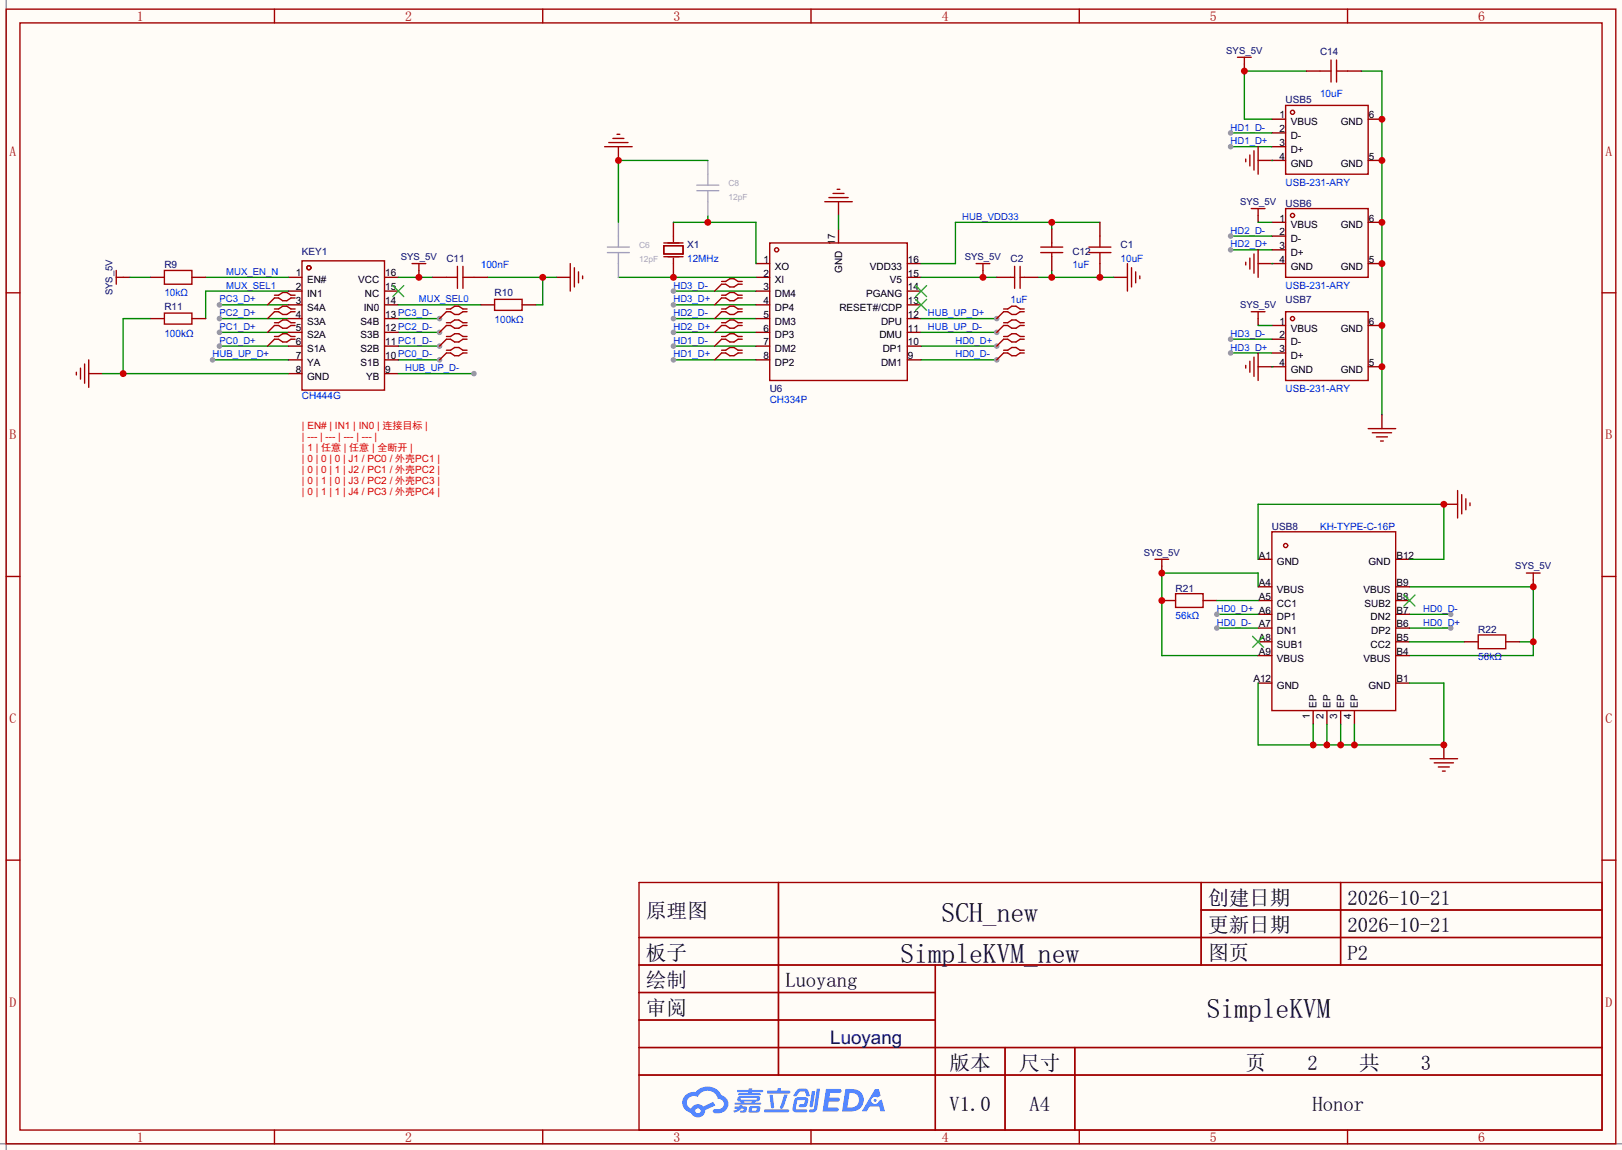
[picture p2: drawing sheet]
<svg xmlns="http://www.w3.org/2000/svg" width="299mm" height="212mm" viewBox="0 0 299 212" stroke-linecap="round" stroke-linejoin="round" font-family="sans-serif">
<path d="M0 0h299.5v212.4h-299.5z" fill="#fffcf7"/>
<path d="M1.1 0v212.4M0 211.2h299.5" fill="none" stroke="#999" stroke-width=".25"/>
<g fill="none" stroke="#a10000" stroke-width=".25">
<path d="M1.1 1.7h297.2v209.5h-297.2zM3.7 4.2h292.1v204.5h-292.1zM50.7 1.7v2.5M100.2 1.7v2.5M149.7 1.7v2.5M199.3 1.7v2.5M248.8 1.7v2.5M1.1 54.1h2.6M295.8 54.1h2.5M1.1 106.5h2.6M295.8 106.5h2.5M1.1 158.9h2.6"/>
<path d="M295.8 158.9h2.5M118 163h177.8v45.7h-177.8zM118 173.1h177.8M118 178.2h177.8M143.7 163v35.5M172.7 178.2v30.5M221.8 163v15.2M221.8 168.1h74M247.5 163v15.2M118 183.3h54.7M118 193.5h177.8M118 188.4h54.7"/>
<path d="M118 198.5h177.8M185.6 193.5v15.2M198.4 193.5v15.2M50.7 208.7v2.5M100.2 208.7v2.5M149.7 208.7v2.5M199.3 208.7v2.5M248.8 208.7v2.5"/>
</g>
<g fill="#5487ff">
<path d="M152.5 201.1h1.6a1.34 1.34 0 0 1 1.2 .2 .37 .37 0 0 1-.3 .5h-1.7l-.2 .9h1.6a.37 .37 0 0 1 .4 .4 .37 .37 0 0 1-.4 .3h-1.7l-.2 1.1h.8a1.26 1.26 0 0 1 1.2 .2 .36 .36 0 0 1-.3 .6h-2.6z"/>
<path d="M161.5 201.2h.8l.3 1.2-.6 .3a.72 .72 0 0 0-1.1 .2 .72 .72 0 0 0 .3 1 .72 .72 0 0 0 1-.4l.1-.2 .5-.2 .6 2.1h-.8l-.3-.8h-1.8l-.5 .8h-.9z"/>
<path d="M149.9 201.5h.6l-.4 2.7a.31 .31 0 0 1-.3 .3 .31 .31 0 0 1-.3-.3z"/>
<path d="M150.8 201.1h.6l-.5 3.6a.97 .97 0 0 1-1.5 .5l.1-.3h.6l.2-.2z"/>
<path d="M147.1 201.3l.5-.2h1.3l.3 .4 .3 .8-.1 .2h-.5l-.3-.9h-.8l-.2 .1-.6 .8-.5-.1v-.1z"/>
<path d="M146.8 202.9l.4-.3h1.5a.69 .69 0 0 1 .5 .5 .69 .69 0 0 1-.1 .7 .74 .74 0 0 1-.8 .7h-.6a.27 .27 0 0 1-.2-.3 .27 .27 0 0 1 .3-.3h.6l.2-.7h-1.4l-.3 1.6 1.9 .1a.28 .28 0 0 1 .2 .3 .28 .28 0 0 1-.3 .2h-1.9l-.4-.3-.1-.4z"/>
<path d="M141.1 204.9h4.3a.28 .28 0 0 1 .3 .3 .28 .28 0 0 1-.3 .2h-4.2l-.1-.1z"/>
<path d="M144.8 202.2h.6l-.8 2.4a.3 .3 0 0 1-.4 .2 .3 .3 0 0 1-.2-.3z"/>
<path d="M142.1 202.2h.6l.2 2.2-.2 .3-.4-.2z"/>
<path d="M141.7 201.4h1.8l.2-.5h.5l-.1 .5h1.5a.27 .27 0 0 1 .3 .3 .27 .27 0 0 1-.3 .3h-3.8l-.2-.2z"/>
<path d="M135.7 204.3h.8v-.1l.6-.1-.1 .2 .8 .1a.7 .7 0 0 1-.5 1.1h-.6v-.4l.6-.1v-.2l-.4-.1-.5 .5-.8 .3-.2-.4 .8-.3h-.6z"/>
<path d="M136.1 201.3h2.1l.1-.3h.6l-.1 .3h1.9l.2 .2-.2 .2h-1.9l-.1 .2h1.6l.2 .2-.2 .2h-3.9l-.1-.4h1.8v-.2h-1.9l-.1-.1z"/>
<path d="M156.1 201.1l-.6 4.2h1.4a2.14 2.14 0 0 0 2.6-2.2 2.14 2.14 0 0 0-2.7-2zM156.8 201.8a1.37 1.37 0 0 1 1.8 1.2 1.37 1.37 0 0 1-1.5 1.5h-.7z"/>
<path d="M136.3 202.6a.47 .47 0 0 0-.2 .6 .47 .47 0 0 0 .6 .2l.1 .2h-1.1l-.1 .4h4.7l.2-.1-.1-.3h-1l.1-.2a.6 .6 0 0 0 .7-.2 .6 .6 0 0 0 0-.7l-3.5-.1zM136.8 202.8h2.8l.1 .1-.1 .2h-2.8zM137.4 203.4h1.4l-.1 .2h-1.2z"/>
<path d="M138.4 204.4a.9 .9 0 0 0-.1 1 2.48 2.48 0 0 0 1.9-.1 .84 .84 0 0 0 0-1h-1.4zM138.9 204.7l.7-.1 .1 .4-.2 .1h-.7z"/>
<path d="M126.6 202.2a1.91 1.91 0 0 0-.5 2 1.91 1.91 0 0 0 1.5 1.3 1.35 1.35 0 0 0 1.5 .9 1.35 1.35 0 0 0 1.1-1.4l1.9-.9-.4-.6-1.8 .8a1.41 1.41 0 0 0-2.3 .4 1.25 1.25 0 0 1-.6-1.7 1.25 1.25 0 0 1 1.8-.4 1.97 1.97 0 0 1 2-1.2 1.97 1.97 0 0 1 1.8 1.5 .96 .96 0 0 1 1 .9 .96 .96 0 0 1-.9 1h-.6a.39 .39 0 0 0-.5 .3 .39 .39 0 0 0 .4 .5 1.87 1.87 0 0 0 1.9-.5 1.87 1.87 0 0 0 .4-2.1l-.7-.6-.4-.1a2.86 2.86 0 0 0-4.8-.6h-.3a2.27 2.27 0 0 0-1.5 .5zM128.4 205.2a.5 .5 0 0 1 1 0 .5 .5 0 0 1-1 0z"/>
<circle cx="161.6" cy="203.2" r=".27"/>
</g>
<path d="M114.2 27.1v2.5M154.8 37.2v2.6M22.7 51.2h1.3M77.3 49.9v1.3M102.7 51.2h2.6M181.5 49.9v1.3M205.6 51.2h2.6M16.4 69h2.5" fill="none" stroke="#870000" stroke-width=".25"/>
<g fill="none" stroke="#a10000" stroke-width=".25">
<path d="M111.6 27.1h5.1M112.4 26.3h3.6M113.2 25.6h2M113.9 24.8h.5M152.3 37.2h5.1M153 36.5h3.6M153.8 35.7h2M154.6 35h.5M21.5 49.9v2.6M21.5 51.2h1.2M76.1 48.7h2.5M77.3 48.7v1.2"/>
<path d="M105.3 48.7v5.1M106 49.4v3.6M106.8 50.2v2M107.6 51v.5M180.2 48.7h2.6M181.5 48.7v1.2M208.2 48.7v5.1M208.9 49.4v3.6M209.7 50.2v2M210.4 51v.5M14.1 68.7v.6M14.9 68v2"/>
<path d="M15.6 67.2v3.6M16.4 66.5v5"/>
</g>
<path d="M73.5 66.5h7.7" fill="none" stroke="#008700" stroke-width=".25"/>
<circle cx="81.2" cy="66.5" r=".51" fill="#999"/>
<path d="M40.5 63.9h12.7" fill="none" stroke="#008700" stroke-width=".25"/>
<circle cx="40.5" cy="63.9" r=".51" fill="#999"/>
<path d="M73.5 63.9h7.7" fill="none" stroke="#008700" stroke-width=".25"/>
<circle cx="81.2" cy="63.9" r=".51" fill="#999"/>
<path d="M40.5 61.4h12.7" fill="none" stroke="#008700" stroke-width=".25"/>
<circle cx="40.5" cy="61.4" r=".51" fill="#999"/>
<path d="M73.5 61.4h7.7" fill="none" stroke="#008700" stroke-width=".25"/>
<circle cx="81.2" cy="61.4" r=".51" fill="#999"/>
<path d="M40.5 58.8h12.7" fill="none" stroke="#008700" stroke-width=".25"/>
<circle cx="40.5" cy="58.8" r=".51" fill="#999"/>
<path d="M73.5 58.8h7.7" fill="none" stroke="#008700" stroke-width=".25"/>
<circle cx="81.2" cy="58.8" r=".51" fill="#999"/>
<path d="M40.5 56.3h12.7" fill="none" stroke="#008700" stroke-width=".25"/>
<circle cx="40.5" cy="56.3" r=".51" fill="#999"/>
<path d="M170.1 66.5h13.9" fill="none" stroke="#008700" stroke-width=".25"/>
<circle cx="184" cy="66.5" r=".51" fill="#999"/>
<path d="M170.1 63.9h13.9" fill="none" stroke="#008700" stroke-width=".25"/>
<circle cx="184" cy="63.9" r=".51" fill="#999"/>
<path d="M124.3 63.9h15.3" fill="none" stroke="#008700" stroke-width=".25"/>
<circle cx="124.3" cy="63.9" r=".51" fill="#999"/>
<path d="M124.3 66.5h15.3" fill="none" stroke="#008700" stroke-width=".25"/>
<circle cx="124.3" cy="66.5" r=".51" fill="#999"/>
<path d="M124.3 53.8h15.3" fill="none" stroke="#008700" stroke-width=".25"/>
<circle cx="124.3" cy="53.8" r=".51" fill="#999"/>
<path d="M124.3 58.8h15.3" fill="none" stroke="#008700" stroke-width=".25"/>
<circle cx="124.3" cy="58.8" r=".51" fill="#999"/>
<path d="M124.3 56.3h15.3" fill="none" stroke="#008700" stroke-width=".25"/>
<circle cx="124.3" cy="56.3" r=".51" fill="#999"/>
<path d="M124.3 61.4h15.3" fill="none" stroke="#008700" stroke-width=".25"/>
<circle cx="124.3" cy="61.4" r=".51" fill="#999"/>
<g fill="none" stroke="#a10000" stroke-width=".25">
<path d="M237.4 19.5h15.2v12.7h-15.2zM237.4 38.5h15.2v12.7h-15.2zM237.4 57.6h15.2v12.7h-15.2z"/>
<circle cx="238.6" cy="20.7" r=".38"/>
<circle cx="238.6" cy="39.8" r=".38"/>
<circle cx="238.6" cy="58.8" r=".38"/>
</g>
<g fill="none" stroke="#870000" stroke-width=".25">
<path d="M234.8 22h2.6M234.8 24.5h2.6M234.8 27.1h2.6M234.8 29.6h2.6M252.6 22h2.5M252.6 29.6h2.5M234.8 41.1h2.6M234.8 43.6h2.6M234.8 46.1h2.6M234.8 48.7h2.6M252.6 41.1h2.5M252.6 48.7h2.5"/>
<path d="M234.8 60.1h2.6M234.8 62.6h2.6M234.8 65.2h2.6M234.8 67.7h2.6M252.6 60.1h2.5M252.6 67.7h2.5"/>
</g>
<path d="M227.2 24.5h7.6" fill="none" stroke="#008700" stroke-width=".25"/>
<circle cx="227.2" cy="24.5" r=".51" fill="#999"/>
<path d="M227.2 27.1h7.6" fill="none" stroke="#008700" stroke-width=".25"/>
<circle cx="227.2" cy="27.1" r=".51" fill="#999"/>
<path d="M227.2 43.6h7.6" fill="none" stroke="#008700" stroke-width=".25"/>
<circle cx="227.2" cy="43.6" r=".51" fill="#999"/>
<path d="M227.2 46.1h7.6" fill="none" stroke="#008700" stroke-width=".25"/>
<circle cx="227.2" cy="46.1" r=".51" fill="#999"/>
<path d="M227.2 62.6h7.6" fill="none" stroke="#008700" stroke-width=".25"/>
<circle cx="227.2" cy="62.6" r=".51" fill="#999"/>
<path d="M227.2 65.2h7.6" fill="none" stroke="#008700" stroke-width=".25"/>
<circle cx="227.2" cy="65.2" r=".51" fill="#999"/>
<path d="M251.3 13.1h3.8v63.5" fill="none" stroke="#008700" stroke-width=".25"/>
<g fill="#c00">
<circle cx="255.1" cy="60.1" r=".63"/>
<circle cx="255.1" cy="67.7" r=".63"/>
<circle cx="255.1" cy="48.7" r=".63"/>
<circle cx="255.1" cy="41.1" r=".63"/>
<circle cx="255.1" cy="29.6" r=".63"/>
<circle cx="255.1" cy="22" r=".63"/>
</g>
<path d="M229.7 11.8v1.3M232.3 29.6h2.5M232.3 48.7h2.5M232.3 67.7h2.5M255.1 76.6v2.6" fill="none" stroke="#870000" stroke-width=".25"/>
<g fill="none" stroke="#a10000" stroke-width=".25">
<path d="M228.5 10.6h2.5M229.7 10.6v1.2M230 29.4v.5M230.8 28.6v2M231.5 27.9v3.5M232.3 27.1v5.1M230 48.4v.5M230.8 47.7v2M231.5 46.9v3.6M232.3 46.1v5.1M230 67.5v.5M230.8 66.7v2"/>
<path d="M231.5 66v3.5M232.3 65.2v5.1M252.6 79.2h5.1M253.4 79.9h3.5M254.1 80.7h2.1M254.9 81.4h.5"/>
</g>
<path d="M241.2 13.1h-11.5v8.9h5.1M234.8 29.6h.1M234.8 48.7h.1M234.8 67.7h.1" fill="none" stroke="#008700" stroke-width=".25"/>
<circle cx="229.7" cy="13.1" r=".63" fill="#c00"/>
<path d="M232.3 39.8v1.3M232.3 58.8v1.3M214.5 104.6v1.2M283.1 107.1v1.3" fill="none" stroke="#870000" stroke-width=".25"/>
<path d="M231 38.5h2.6M232.3 38.5v1.3M231 57.6h2.6M232.3 57.6v1.2M213.2 103.3h2.6M214.5 103.3v1.3M281.8 105.8h2.6M283.1 105.8v1.3" fill="none" stroke="#a10000" stroke-width=".25"/>
<path d="M232.3 41.1h2.5M232.3 60.1h2.5M260.2 108.4h22.9v12.7h-22.9M280.5 118.5h2.6" fill="none" stroke="#008700" stroke-width=".25"/>
<g fill="#c00">
<circle cx="283.1" cy="108.4" r=".63"/>
<circle cx="283.1" cy="118.5" r=".63"/>
</g>
<path d="M232.3 108.4v-2.6h-17.8v15.3h17.8" fill="none" stroke="#008700" stroke-width=".25"/>
<circle cx="214.5" cy="105.8" r=".63" fill="#c00"/>
<path d="M260.2 113.4h7.6" fill="none" stroke="#008700" stroke-width=".25"/>
<circle cx="267.8" cy="113.4" r=".51" fill="#999"/>
<path d="M224.7 116h7.6" fill="none" stroke="#008700" stroke-width=".25"/>
<circle cx="224.7" cy="116" r=".51" fill="#999"/>
<path d="M260.2 116h7.6" fill="none" stroke="#008700" stroke-width=".25"/>
<circle cx="267.8" cy="116" r=".51" fill="#999"/>
<g fill="none" stroke="#870000" stroke-width=".25">
<path d="M232.3 118.5h2.5M232.3 116h2.5M232.3 113.4h2.5M232.3 110.9h2.5M232.3 108.4h2.5M232.3 103.3h2.5M257.7 118.5h2.5M257.7 116h2.5M257.7 113.4h2.5M257.7 110.9h2.5M257.7 108.4h2.5M257.7 103.3h2.5"/>
<path d="M232.3 126.1h2.5M232.3 121.1h2.5M242.4 131.2v2.6M245 131.2v2.6M247.5 131.2v2.6M250.1 131.2v2.6M257.7 126.1h2.5M257.7 121.1h2.5"/>
</g>
<path d="M231.3 117.5l2 2M233.3 117.5l-2 2M259.2 109.9l2 2M261.2 109.9l-2 2" fill="none" stroke="#3c3" stroke-width=".25"/>
<g fill="none" stroke="#a10000" stroke-width=".25">
<path d="M234.8 98.2h22.9v33h-22.9z"/>
<circle cx="237.4" cy="100.7" r=".38"/>
</g>
<path d="M224.7 113.4h7.6" fill="none" stroke="#008700" stroke-width=".25"/>
<circle cx="224.7" cy="113.4" r=".51" fill="#999"/>
<path d="M232.3 103.3v-10.2h34.3v10.2h-6.4" fill="none" stroke="#008700" stroke-width=".25"/>
<path d="M266.6 93.1h2.5" fill="none" stroke="#870000" stroke-width=".25"/>
<circle cx="266.6" cy="93.1" r=".63" fill="#c00"/>
<path d="M269.1 90.6v5.1M269.9 91.4v3.5M270.6 92.1v2M271.4 92.9v.5M264 140.1h5.1M264.8 140.9h3.6M265.6 141.6h2M266.3 142.4h.5" fill="none" stroke="#a10000" stroke-width=".25"/>
<path d="M260.2 118.5h10.2M232.3 126.1v11.5h34.3v-11.5h-6.4M242.4 133.8v3.8M245 133.8v3.8M247.5 133.8v3.8M250.1 133.8v3.8" fill="none" stroke="#008700" stroke-width=".25"/>
<path d="M266.6 137.6v2.5" fill="none" stroke="#870000" stroke-width=".25"/>
<g fill="#c00">
<circle cx="266.6" cy="137.6" r=".63"/>
<circle cx="250.1" cy="137.6" r=".63"/>
<circle cx="247.5" cy="137.6" r=".63"/>
<circle cx="245" cy="137.6" r=".63"/>
<circle cx="242.4" cy="137.6" r=".63"/>
</g>
<g fill="none" stroke="#870000" stroke-width=".25">
<path d="M53.2 56.3h2.6M53.2 58.8h2.6M53.2 53.8h2.6M53.2 51.2h2.6M71 56.3h2.5M71 58.8h2.5M71 53.8h2.5M71 51.2h2.5M139.6 56.3h2.5M139.6 58.8h2.5M139.6 53.8h2.5M139.6 51.2h2.5"/>
<path d="M139.6 48.7h2.5M154.8 42.3v2.6M167.5 56.3h2.6M167.5 58.8h2.6M167.5 53.8h2.6M167.5 51.2h2.6M167.5 48.7h2.6M53.2 66.5h2.6M53.2 61.4h2.6M53.2 63.9h2.6M53.2 69h2.6M71 66.5h2.5"/>
<path d="M71 61.4h2.5M71 63.9h2.5M71 69h2.5M139.6 66.5h2.5M139.6 61.4h2.5M139.6 63.9h2.5M167.5 66.5h2.6M167.5 61.4h2.6M167.5 63.9h2.6"/>
</g>
<path d="M72.5 52.7l2 2.1M74.5 52.7l-2 2.1M169 52.7l2.1 2.1M169 55.3l2.1 2M171.1 52.7l-2.1 2.1M171.1 55.3l-2.1 2" fill="none" stroke="#3c3" stroke-width=".25"/>
<g fill="none" stroke="#a10000" stroke-width=".25">
<path d="M55.8 48.2h15.2v23.8h-15.2zM142.1 44.9h25.4v25.4h-25.4z"/>
<circle cx="57" cy="49.4" r=".38"/>
<circle cx="143.4" cy="46.1" r=".38"/>
</g>
<path d="M170.1 61.4h13.9" fill="none" stroke="#008700" stroke-width=".25"/>
<circle cx="184" cy="61.4" r=".51" fill="#999"/>
<path d="M170.1 58.8h13.9" fill="none" stroke="#008700" stroke-width=".25"/>
<circle cx="184" cy="58.8" r=".51" fill="#999"/>
<path d="M73.5 69h14" fill="none" stroke="#008700" stroke-width=".25"/>
<circle cx="87.5" cy="69" r=".51" fill="#999"/>
<path d="M39.2 66.5h14" fill="none" stroke="#008700" stroke-width=".25"/>
<circle cx="39.2" cy="66.5" r=".51" fill="#999"/>
<path d="M38 51.2h15.2M53.2 53.8h-15.2v5M73.5 51.2h6.4" fill="none" stroke="#008700" stroke-width=".25"/>
<circle cx="77.3" cy="51.2" r=".63" fill="#c00"/>
<path d="M90 51.2h12.7M100.2 51.2v5.1h-1.3" fill="none" stroke="#008700" stroke-width=".25"/>
<circle cx="100.2" cy="51.2" r=".63" fill="#c00"/>
<path d="M27.8 58.8h-5.1v10.2M73.5 56.3h15.3M18.9 69h34.3" fill="none" stroke="#008700" stroke-width=".25"/>
<circle cx="22.7" cy="69" r=".63" fill="#c00"/>
<path d="M24 51.2h3.8M170.1 51.2h13.9" fill="none" stroke="#008700" stroke-width=".25"/>
<circle cx="181.5" cy="51.2" r=".63" fill="#c00"/>
<path d="M191.6 51.2h14M194.2 49.9v1.3" fill="none" stroke="#008700" stroke-width=".25"/>
<circle cx="194.2" cy="51.2" r=".63" fill="#c00"/>
<path d="M124.3 41.1v2.5M124.3 48.7v2.5" fill="none" stroke="#870000" stroke-width=".25"/>
<path d="M122.6 45.4h3.5v1.5h-3.5zM122.6 44.9h3.5M122.6 47.4h3.5M124.3 43.6v1M124.3 47.7v1" fill="none" stroke="#a10000" stroke-width=".25"/>
<path d="M130.7 39.8v1.3M124.3 41.1h15.3v7.6" fill="none" stroke="#008700" stroke-width=".25"/>
<circle cx="130.7" cy="41.1" r=".63" fill="#c00"/>
<path d="M114.2 51.2h25.4" fill="none" stroke="#008700" stroke-width=".25"/>
<circle cx="124.3" cy="51.2" r=".63" fill="#c00"/>
<path d="M194.2 41.1v1.2M203.1 41.1h-26.7v7.6h-6.3" fill="none" stroke="#008700" stroke-width=".25"/>
<circle cx="194.2" cy="41.1" r=".63" fill="#c00"/>
<path d="M130.7 29.6h-16.5v11.5M154.8 39.8v2.5" fill="none" stroke="#008700" stroke-width=".25"/>
<g fill="none" stroke="#a10000" stroke-width=".25">
<path d="M30.4 57.8h5v2.1h-5zM30.4 49.9h5v2.6h-5zM50.7 59.6h.7l.8-.5h.8l.7 .5h.8M50.7 57.1h.7l.8-.5h.8l.7 .5h.8M50.7 54.5h.7l.8-.5h.8l.7 .5h.8M54.5 57.6h-.8l-.7 .5h-.8l-.8-.5h-.7l-1.3 1.2M54.5 55h-.8l-.7 .5h-.8l-.8-.5h-.7l-1.3 1.3M82.4 51.2h2.1M82.4 59.6h.8l.7-.5h.8l.8 .5h.7M82.4 57.1h.8l.7-.5h.8l.8 .5h.7M84.5 49.2v4.1M85.5 51.2h2"/>
<path d="M85.5 49.2v4.1M86.2 57.6h-.7l-.8 .5h-.8l-.7-.5h-.8l-1.2 1.2M91.3 55.3h5.1v2h-5.1zM133.2 59.6h.8l.7-.5h.8l.8 .5h.7M133.2 57.1h.8l.7-.5h.8l.8 .5h.7M137 57.6h-.7l-.8 .5h-.8l-.7-.5h-.8l-1.2 1.2M186.6 51.2h.7M187.3 49.2v4.1M188.3 49.2v4.1M188.3 51.2h.8M192.2 46.6h4M192.2 45.6h4"/>
<path d="M194.2 44.9v.7M194.2 46.6v.8M50.7 62.1h.7l.8-.5h.8l.7 .5h.8M54.5 62.6h-.8l-.7 .6h-.8l-.8-.6h-.7l-1.3 1.3M54.5 60.1h-.8l-.7 .5h-.8l-.8-.5h-.7l-1.3 1.3M82.4 64.7h.8l.7-.5h.8l.8 .5h.7M82.4 62.1h.8l.7-.5h.8l.8 .5h.7M86.2 65.2h-.7l-.8 .5h-.8l-.7-.5h-.8l-1.2 1.3M86.2 62.6h-.7l-.8 .6h-.8l-.7-.6h-.8l-1.2 1.3M86.2 60.1h-.7l-.8 .5h-.8l-.7-.5h-.8l-1.2 1.3M133.2 64.7h.8l.7-.5h.8l.8 .5h.7M133.2 62.1h.8l.7-.5h.8l.8 .5h.7"/>
<path d="M137 65.2h-.7l-.8 .5h-.8l-.7-.5h-.8l-1.2 1.3M137 62.6h-.7l-.8 .6h-.8l-.7-.6h-.8l-1.2 1.3M137 60.1h-.7l-.8 .5h-.8l-.7-.5h-.8l-1.2 1.3M185.3 64.7h.8l.7-.5h.8l.7 .5h.8M185.3 62.1h.8l.7-.5h.8l.7 .5h.8M189.1 65.2h-.8l-.7 .5h-.8l-.7-.5h-.8l-1.3 1.3M189.1 62.6h-.8l-.7 .6h-.8l-.7-.6h-.8l-1.3 1.3"/>
</g>
<path d="M27.8 51.2h2.6M27.8 58.8h2.6M35.4 51.2h2.6M35.4 58.8h2.6M79.9 51.2h2.5M87.5 51.2h2.5M88.8 56.3h2.5M96.4 56.3h2.5M184 51.2h2.6M189.1 51.2h2.5M194.2 42.3v2.6M194.2 47.4v2.5" fill="none" stroke="#870000" stroke-width=".25"/>
<path d="M128.7 34.2h4M128.7 35.2h4M130.7 29.6v4.6M130.7 35.2v4.6M112.1 45.6h4.1M112.1 46.6h4.1M114.2 41.1v4.5M114.2 46.6v4.6" fill="none" stroke="#ababab" stroke-width=".25"/>
<circle cx="114.2" cy="29.6" r=".63" fill="#c00"/>
<path d="M201 45.6h4.1M201 46.6h4.1M203.1 46.6v2.1" fill="none" stroke="#a10000" stroke-width=".25"/>
<path d="M203.1 41.1v2.5M203.1 48.7v2.5" fill="none" stroke="#870000" stroke-width=".25"/>
<circle cx="203.1" cy="51.2" r=".63" fill="#c00"/>
<path d="M185.3 57.1h.8l.7-.5h.8l.7 .5h.8M185.3 59.6h.8l.7-.5h.8l.7 .5h.8M189.1 57.6h-.8l-.7 .5h-.8l-.7-.5h-.8l-1.3 1.2M203.1 43.6v2M189.1 60.1h-.8l-.7 .5h-.8l-.7-.5h-.8l-1.3 1.3M217 109.6h5.1v2.6h-5.1z" fill="none" stroke="#a10000" stroke-width=".25"/>
<path d="M214.5 110.9h2.5M222.1 110.9h2.6" fill="none" stroke="#870000" stroke-width=".25"/>
<circle cx="214.5" cy="110.9" r=".63" fill="#c00"/>
<path d="M243.7 13.1h2M245.7 11.1v4.1M246.8 11.1v4.1M246.8 13.1h2M133.2 52h.8l.7-.5h.8l.8 .5h.7M133.2 54.5h.8l.7-.5h.8l.8 .5h.7M137 52.5h-.7l-.8 .5h-.8l-.7-.5h-.8l-1.2 1.3M137 55h-.7l-.8 .5h-.8l-.7-.5h-.8l-1.2 1.3M272.9 117.3h5.1v2.5h-5.1z" fill="none" stroke="#a10000" stroke-width=".25"/>
<path d="M241.2 13.1h2.5M248.8 13.1h2.5M270.4 118.5h2.5M278 118.5h2.5" fill="none" stroke="#870000" stroke-width=".25"/>
<path d="M224.7 110.9h7.6" fill="none" stroke="#008700" stroke-width=".25"/>
<g font-size="5.1">
<text x="173.9" y="170.2">SCH_new</text>
<text x="166.2" y="177.8">SimpleKVM_new</text>
<text x="222.8" y="188">SimpleKVM</text>
</g>
<g font-size="3.8">
<text x="223" y="167">创建日期</text>
<text x="248.8" y="167">2026-10-21</text>
<text x="119.3" y="169.6">原理图</text>
<text x="223" y="172.1">更新日期</text>
<text x="248.8" y="172.1">2026-10-21</text>
<text x="119.3" y="177.2">板子</text>
<text x="223" y="177.2">图页</text>
<text x="248.8" y="177.2">P2</text>
<text x="119.3" y="182.3">绘制</text>
<text x="145" y="182.3">Luoyang</text>
<text x="119.3" y="187.4">审阅</text>
<text x="175.3" y="197.5">版本</text>
<text x="188.2" y="197.5">尺寸</text>
<text x="230" y="197.5">页</text>
<text x="241.4" y="197.5">2</text>
<text x="250.9" y="197.5">共</text>
<text x="262.4" y="197.5">3</text>
<text x="175.3" y="205.1">V1.0</text>
<text x="190.1" y="205.1">A4</text>
<text x="242.3" y="205.1">Honor</text>
</g>
<text font-size="3.5" fill="#000080" x="153.3" y="192.9">Luoyang</text>
<g font-size="2.5" fill="#a00000">
<text x="25.3" y="3.8">1</text>
<text x="74.8" y="3.8">2</text>
<text x="124.3" y="3.8">3</text>
<text x="173.9" y="3.8">4</text>
<text x="223.4" y="3.8">5</text>
<text x="272.9" y="3.8">6</text>
<text x="1.8" y="28.8">A</text>
<text x="296.4" y="28.8">A</text>
<text x="1.8" y="81.2">B</text>
<text x="296.4" y="81.2">B</text>
<text x="1.8" y="133.5">C</text>
<text x="296.4" y="133.5">C</text>
<text x="1.8" y="185.9">D</text>
<text x="296.4" y="185.9">D</text>
<text x="25.3" y="210.9">1</text>
<text x="74.8" y="210.9">2</text>
<text x="124.3" y="210.9">3</text>
<text x="173.9" y="210.9">4</text>
<text x="223.4" y="210.9">5</text>
<text x="272.9" y="210.9">6</text>
</g>
<g font-size="1.8" fill="#000080">
<text x="226.4" y="9.9">SYS_5V</text>
<text x="243.7" y="10.2">C14</text>
<text x="237.4" y="19.1">USB5</text>
<text x="228.9" y="37.8">SYS_5V</text>
<text x="237.4" y="38.1">USB6</text>
<text x="55.8" y="47">KEY1</text>
<text x="74" y="48">SYS_5V</text>
<text x="126.9" y="45.8">X1</text>
<text x="178.1" y="48">SYS_5V</text>
<text x="198" y="47">C12</text>
<text x="206.9" y="45.8">C1</text>
<text x="30.4" y="49.6">R9</text>
<text x="82.4" y="48.3">C11</text>
<text x="186.6" y="48.3">C2</text>
<text x="20.8" y="54.6" transform="rotate(-90 20.8 54.6)">SYS_5V</text>
<text x="30.4" y="57.2">R11</text>
<text x="91.3" y="54.7">R10</text>
<text x="228.9" y="56.9">SYS_5V</text>
<text x="237.4" y="55.9">USB7</text>
<text x="142.1" y="72.4">U6</text>
<text x="234.8" y="97.8">USB8</text>
<text x="211.2" y="102.6">SYS_5V</text>
<text x="279.7" y="105.1">SYS_5V</text>
<text x="217" y="109.3">R21</text>
<text x="272.9" y="116.9">R22</text>
</g>
<g font-size="1.8" fill="#00f">
<text x="243.7" y="17.8">10uF</text>
<text x="227.2" y="24.1">HD1_D-</text>
<text x="227.2" y="26.6">HD1_D+</text>
<text x="237.4" y="34.3">USB-231-ARY</text>
<text x="177.7" y="40.6">HUB_VDD33</text>
<text x="227.2" y="43.2">HD2_D-</text>
<text x="227.2" y="45.7">HD2_D+</text>
<text x="41.8" y="50.8">MUX_EN_N</text>
<text x="41.8" y="53.3">MUX_SEL1</text>
<text x="88.8" y="49.6">100nF</text>
<text x="124.3" y="53.3">HD3_D-</text>
<text x="126.9" y="48.3">12MHz</text>
<text x="198" y="49.6">1uF</text>
<text x="206.9" y="48.3">10uF</text>
<text x="237.4" y="53.4">USB-231-ARY</text>
<text x="30.4" y="54.7">10kΩ</text>
<text x="40.5" y="58.4">PC2_D+</text>
<text x="40.5" y="55.9">PC3_D+</text>
<text x="77.3" y="55.9">MUX_SEL0</text>
<text x="91.3" y="59.7">100kΩ</text>
<text x="124.3" y="58.4">HD2_D-</text>
<text x="124.3" y="55.9">HD3_D+</text>
<text x="171.3" y="58.4">HUB_UP_D+</text>
<text x="186.6" y="55.9">1uF</text>
<text x="30.4" y="62.3">100kΩ</text>
<text x="40.5" y="63.5">PC0_D+</text>
<text x="40.5" y="60.9">PC1_D+</text>
<text x="124.3" y="63.5">HD1_D-</text>
<text x="124.3" y="60.9">HD2_D+</text>
<text x="171.3" y="60.9">HUB_UP_D-</text>
<text x="176.4" y="63.5">HD0_D+</text>
<text x="227.2" y="62.2">HD3_D-</text>
<text x="227.2" y="64.7">HD3_D+</text>
<text x="39.2" y="66">HUB_UP_D+</text>
<text x="74.8" y="68.6">HUB_UP_D-</text>
<text x="124.3" y="66">HD1_D+</text>
<text x="176.4" y="66">HD0_D-</text>
<text x="55.8" y="73.7">CH444G</text>
<text x="142.1" y="74.5">CH334P</text>
<text x="237.4" y="72.4">USB-231-ARY</text>
<text x="243.7" y="97.8">KH-TYPE-C-16P</text>
<text x="224.7" y="113">HD0_D+ A6</text>
<text x="262.8" y="113">HD0_D-</text>
<text x="217" y="114.3">56kΩ</text>
<text x="224.7" y="115.5">HD0_D-</text>
<text x="262.8" y="115.5">HD0_D+</text>
<text x="272.9" y="122">56kΩ</text>
</g>
<g font-size="1.8">
<text x="236.2" y="21.9">1</text>
<text x="238.3" y="23.1">VBUS</text>
<text x="247.6" y="23.1">GND</text>
<text x="252.7" y="21.9">6</text>
<text x="236.2" y="24.4">2</text>
<text x="236.2" y="27">3</text>
<text x="236.2" y="29.5">4</text>
<text x="238.3" y="25.7">D-</text>
<text x="238.3" y="28.2">D+</text>
<text x="252.7" y="29.5">5</text>
<text x="238.3" y="30.8">GND</text>
<text x="247.6" y="30.8">GND</text>
<text x="236.2" y="40.9">1</text>
<text x="252.7" y="40.9">6</text>
<text x="154.2" y="45.2" transform="rotate(-90 154.2 45.2)">17</text>
<text x="236.2" y="43.5">2</text>
<text x="236.2" y="46">3</text>
<text x="238.3" y="42.2">VBUS</text>
<text x="238.3" y="44.7">D-</text>
<text x="238.3" y="47.3">D+</text>
<text x="247.6" y="42.2">GND</text>
<text x="54.6" y="51">1</text>
<text x="54.6" y="53.6">2</text>
<text x="56.7" y="52.3">EN#</text>
<text x="66.2" y="52.3">VCC</text>
<text x="71.1" y="53.6">15</text>
<text x="71.1" y="51">16</text>
<text x="141" y="53.6">3</text>
<text x="141" y="51.1">2</text>
<text x="141" y="48.5">1</text>
<text x="143.1" y="52.4">XI</text>
<text x="143.1" y="49.8">XO</text>
<text x="155.5" y="50.4" transform="rotate(-90 155.5 50.4)">GND</text>
<text x="160.6" y="49.8">VDD33</text>
<text x="164.3" y="52.4">V5</text>
<text x="167.6" y="48.5">16</text>
<text x="167.6" y="51.1">15</text>
<text x="167.6" y="53.6">14</text>
<text x="236.2" y="48.5">4</text>
<text x="238.3" y="49.8">GND</text>
<text x="247.6" y="49.8">GND</text>
<text x="252.7" y="48.5">5</text>
<text x="54.6" y="56.1">3</text>
<text x="54.6" y="58.7">4</text>
<text x="56.7" y="54.9">IN1</text>
<text x="56.7" y="57.4">S4A</text>
<text x="56.7" y="59.9">S3A</text>
<text x="66.6" y="59.9">S4B</text>
<text x="67.2" y="57.4">IN0</text>
<text x="67.4" y="54.9">NC</text>
<text x="71.1" y="58.7">13 PC3_D-</text>
<text x="71.1" y="56.1">14</text>
<text x="141" y="56.2">4</text>
<text x="141" y="58.7">5</text>
<text x="143.1" y="57.4">DP4</text>
<text x="143.1" y="60">DM3</text>
<text x="143.1" y="54.9">DM4</text>
<text x="155" y="57.4">RESET#/CDP</text>
<text x="159.9" y="54.9">PGANG</text>
<text x="162.7" y="60">DPU</text>
<text x="167.6" y="56.2">13</text>
<text x="167.6" y="58.7">12</text>
<text x="236.2" y="60">1</text>
<text x="252.7" y="60">6</text>
<text x="54.6" y="61.2">5</text>
<text x="54.6" y="63.7">6</text>
<text x="56.7" y="62.5">S2A</text>
<text x="56.7" y="65">S1A</text>
<text x="66.6" y="65">S2B</text>
<text x="66.6" y="62.5">S3B</text>
<text x="71.1" y="63.7">11 PC1_D-</text>
<text x="71.1" y="61.2">12 PC2_D-</text>
<text x="141" y="61.2">6</text>
<text x="141" y="63.8">7</text>
<text x="143.1" y="62.5">DP3</text>
<text x="143.1" y="65.1">DM2</text>
<text x="162.4" y="62.5">DMU</text>
<text x="163" y="65.1">DP1</text>
<text x="167.6" y="61.2">11</text>
<text x="167.6" y="63.8">10</text>
<text x="236.2" y="62.5">2</text>
<text x="236.2" y="65.1">3</text>
<text x="238.3" y="61.2">VBUS</text>
<text x="238.3" y="63.8">D-</text>
<text x="247.6" y="61.2">GND</text>
<text x="54.6" y="66.3">7</text>
<text x="54.6" y="68.8">8</text>
<text x="56.7" y="67.6">YA</text>
<text x="56.7" y="70.1">GND</text>
<text x="66.6" y="67.6">S1B</text>
<text x="67.6" y="70.1">YB</text>
<text x="71.1" y="68.8">9</text>
<text x="71.1" y="66.3">10 PC0_D-</text>
<text x="141" y="66.3">8</text>
<text x="143.1" y="67.6">DP2</text>
<text x="162.7" y="67.6">DM1</text>
<text x="167.6" y="66.3">9</text>
<text x="236.2" y="67.6">4</text>
<text x="238.3" y="66.3">D+</text>
<text x="238.3" y="68.9">GND</text>
<text x="247.6" y="68.9">GND</text>
<text x="252.7" y="67.6">5</text>
<text x="232.4" y="103.2">A1</text>
<text x="235.8" y="104.4">GND</text>
<text x="252.6" y="104.4">GND</text>
<text x="257.8" y="103.2">B12</text>
<text x="232.4" y="110.8">A5</text>
<text x="232.4" y="108.2">A4</text>
<text x="235.8" y="112">CC1</text>
<text x="235.8" y="109.5">VBUS</text>
<text x="251.7" y="109.5">VBUS</text>
<text x="251.9" y="112">SUB2</text>
<text x="257.8" y="108.2">B9</text>
<text x="257.8" y="110.8">B8</text>
<text x="257.8" y="113.3">B7</text>
<text x="232.4" y="118.4">A8</text>
<text x="232.4" y="115.9">A7</text>
<text x="235.8" y="119.7">SUB1</text>
<text x="235.8" y="117.1">DN1</text>
<text x="235.8" y="114.6">DP1</text>
<text x="253" y="114.6">DN2</text>
<text x="253" y="119.7">CC2</text>
<text x="253.1" y="117.1">DP2</text>
<text x="257.8" y="115.9">B6</text>
<text x="257.8" y="118.4">B5</text>
<text x="232.4" y="120.9">A9</text>
<text x="235.8" y="122.2">VBUS</text>
<text x="251.7" y="122.2">VBUS</text>
<text x="257.8" y="120.9">B4</text>
<text x="231.4" y="126">A12</text>
<text x="235.8" y="127.3">GND</text>
<text x="243.1" y="130.8" transform="rotate(-90 243.1 130.8)">EP</text>
<text x="245.6" y="130.8" transform="rotate(-90 245.6 130.8)">EP</text>
<text x="248.2" y="130.8" transform="rotate(-90 248.2 130.8)">EP</text>
<text x="250.7" y="130.8" transform="rotate(-90 250.7 130.8)">EP</text>
<text x="252.6" y="127.3">GND</text>
<text x="257.8" y="126">B1</text>
<text x="241.8" y="132.9" transform="rotate(-90 241.8 132.9)">1</text>
<text x="244.4" y="132.9" transform="rotate(-90 244.4 132.9)">2</text>
<text x="246.9" y="132.9" transform="rotate(-90 246.9 132.9)">3</text>
<text x="249.4" y="132.9" transform="rotate(-90 249.4 132.9)">4</text>
</g>
<g font-size="1.8" fill="#f00">
<text x="55.8" y="79.3">| EN# | IN1 | IN0 | 连接目标 |</text>
<text x="55.8" y="81.3">| --- | --- | --- | --- |</text>
<text x="55.8" y="83.4">| 1 | 任意 | 任意 | 全断开 |</text>
<text x="55.8" y="85.4">| 0 | 0 | 0 | J1 / PC0 / 外壳PC1 |</text>
<text x="55.8" y="87.4">| 0 | 0 | 1 | J2 / PC1 / 外壳PC2 |</text>
<text x="55.8" y="89.5">| 0 | 1 | 0 | J3 / PC2 / 外壳PC3 |</text>
<text x="55.8" y="91.5">| 0 | 1 | 1 | J4 / PC3 / 外壳PC4 |</text>
</g>
<g font-size="1.6" fill="#ababab">
<text x="134.5" y="34.4">C8</text>
<text x="134.5" y="36.9">12pF</text>
<text x="118" y="45.8">C6</text>
<text x="118" y="48.4">12pF</text>
</g>
</svg>
